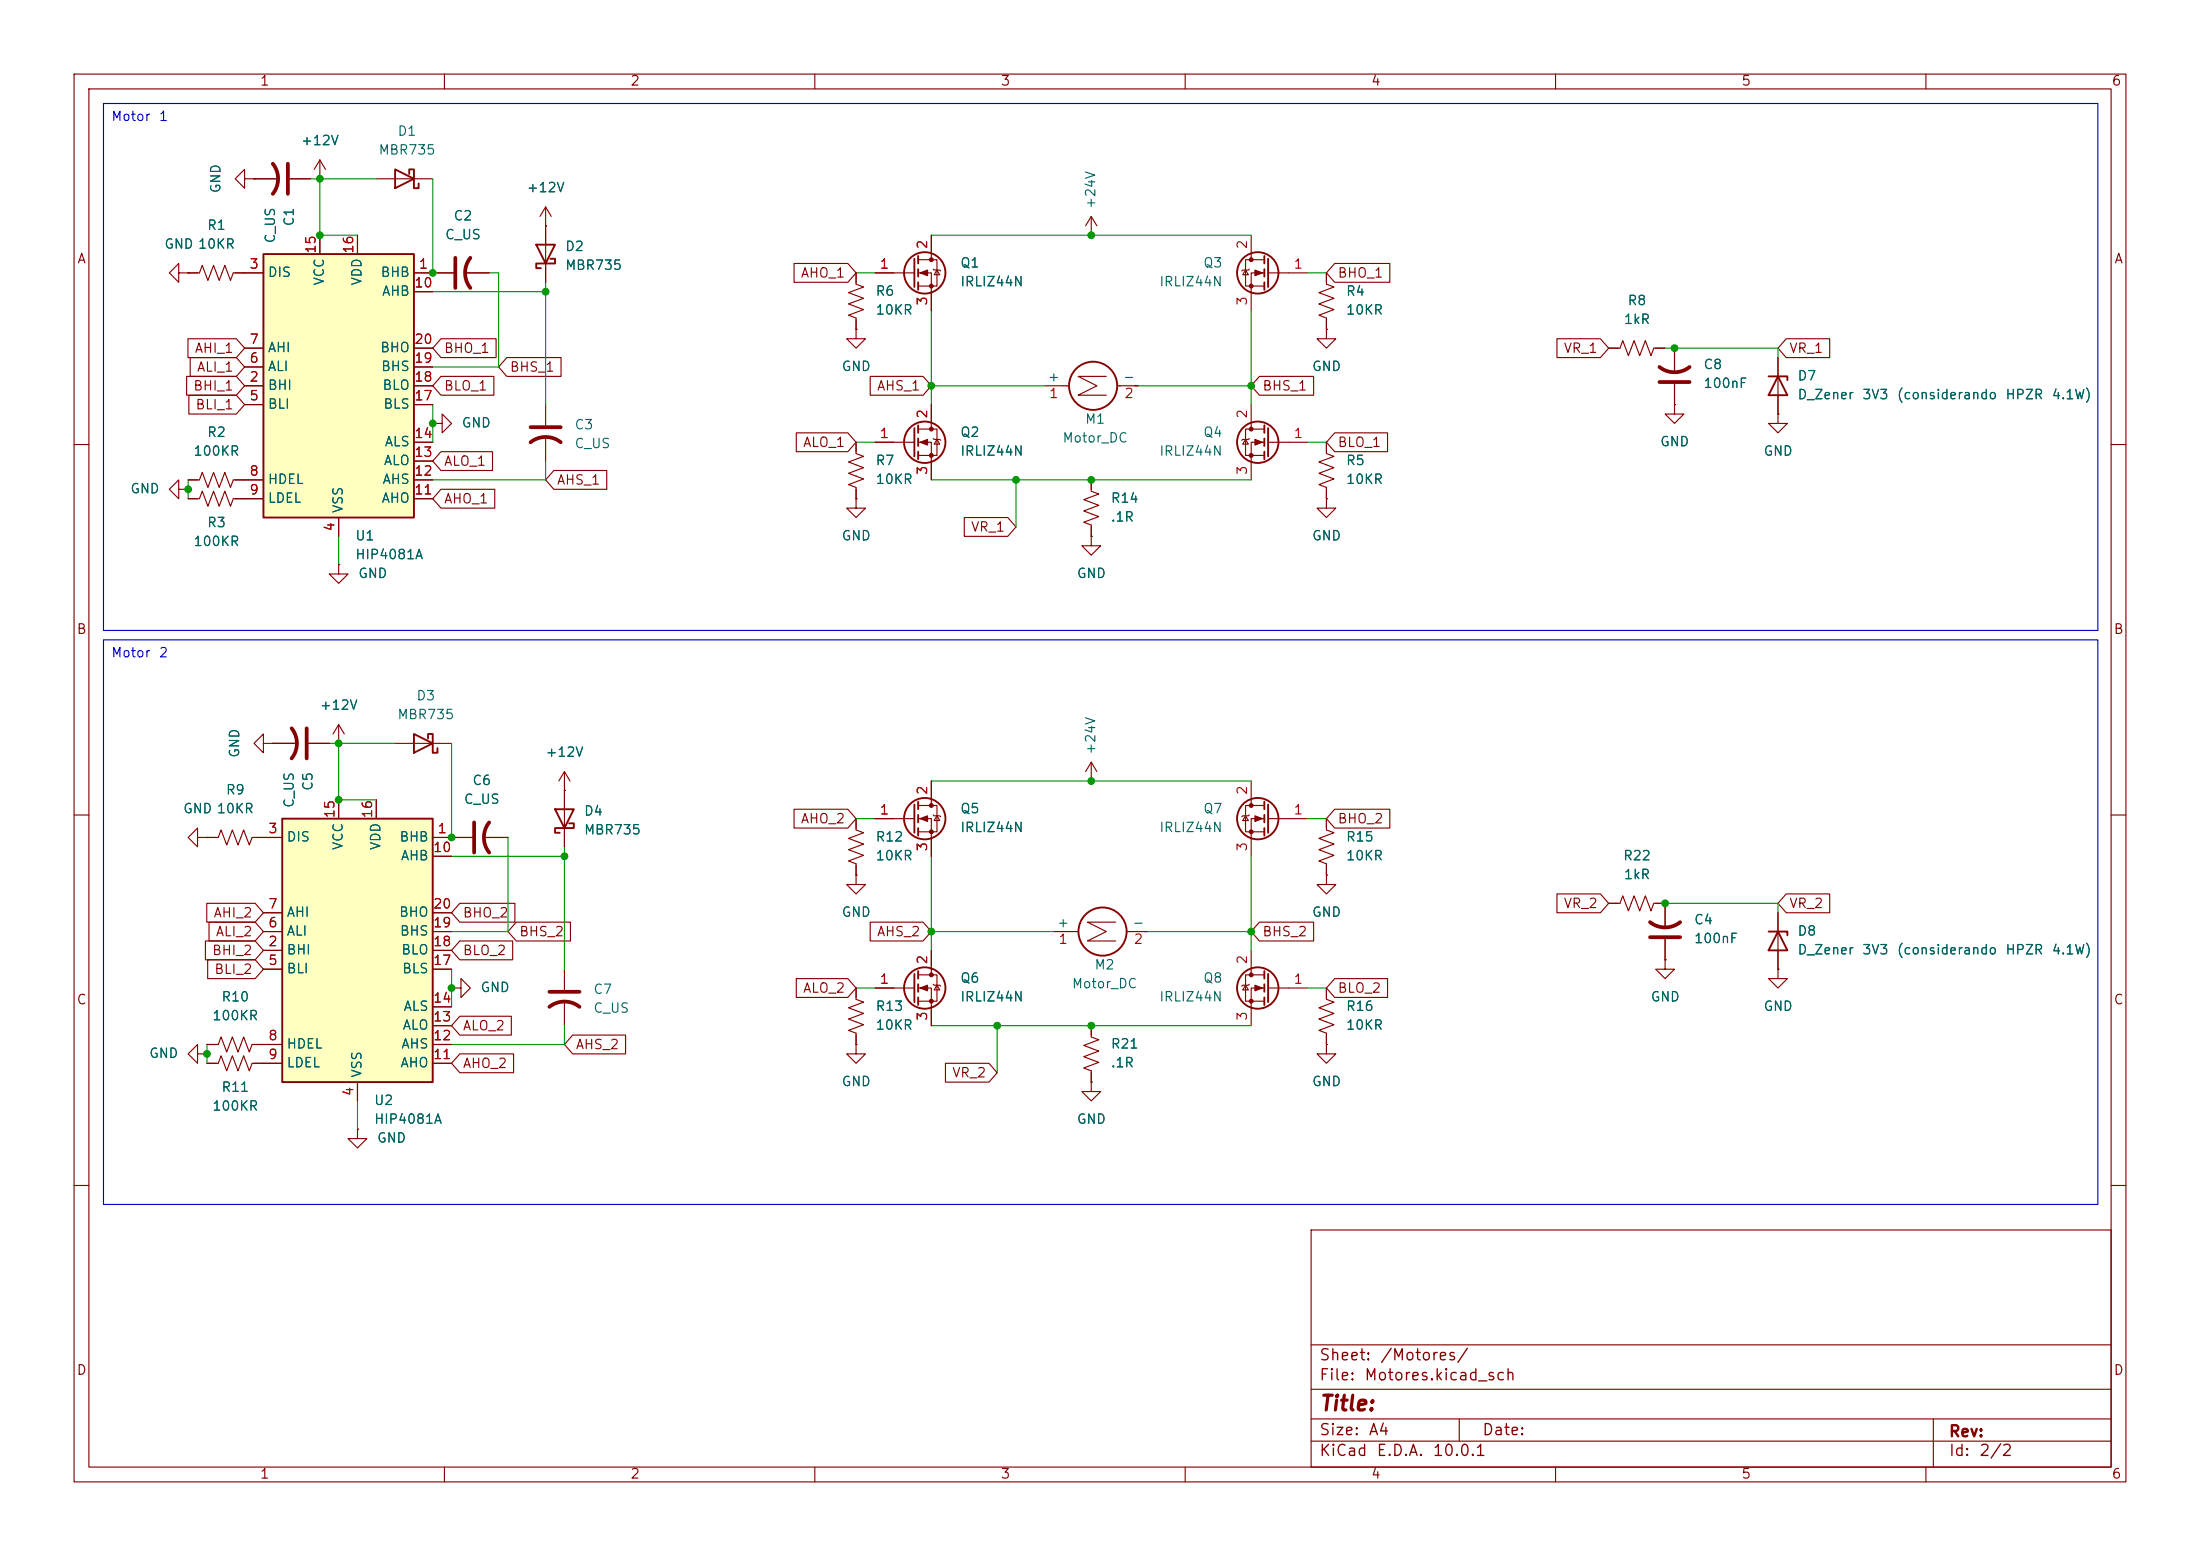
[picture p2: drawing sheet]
<svg xmlns="http://www.w3.org/2000/svg" width="297mm" height="210mm" viewBox="0 0 297 210" stroke-linecap="round" stroke-linejoin="round" font-family="sans-serif">
<g fill="none" stroke="#840000" stroke-width=".15">
<path d="M10 10h277v190h-277zM12 12h273v186h-273zM60 10v2M110 10v2M160 10v2M210 10v2M260 10v2M24.1 36.8v-1.2l-1.2 1.2 1.2 1.3v-1.3h1.3M25.4 36.8h.1M43.2 24.1h.1M43.2 21.6l-.8 1.3M43.2 21.6l.7 1.3"/>
<path d="M43.2 21.6v2.5M50.8 24.1h7.6M118.1 36.8h5.3M124 35.1h2.5v3.5h-2.5M124 36.8h1.7v5.1M125.7 31.8v3.3M126 36.3l.1 .1h.8l.1 .2M126.5 36.4l.4 .7h-.8zM147.3 31.8h.1M147.3 29.2l-.7 1.3M147.3 29.2l.8 1.3M147.3 29.2v2.6"/>
<path d="M168.1 36.4l.4 .7h-.7zM168.7 36.3l-.2 .1h-.7l-.2 .2M168.9 31.8v3.3M170.7 35.1h-2.6v3.5h2.6M170.7 36.8h-1.8v5.1M171.2 36.8h5.3M179.1 36.8v1.6l1 .3-2 .8 2 .8-2 .7 2 .8-2 .7 1 .4v1.6M240 48.3v7.6M10 60h2M24.1 66v-1.2l-1.2 1.2 1.2 1.3v-1.3h1.3M25.4 66h.1M285 60h2"/>
<path d="M45.7 97.8l-.7 1.3M45.7 97.8l.8 1.3M45.7 97.8v2.5M10 110h2M26.7 113v-1.2l-1.3 1.2 1.3 1.3v-1.3h1.2M27.9 113h.1M27.9 113h1.6l.3-1 .8 2 .8-2 .7 2 .8-2 .8 2 .3-1h1.6M35.6 100.3v-1.2l-1.3 1.2 1.3 1.3v-1.3h1.2M36.8 100.3h.1M36.8 100.3h3.3M41.7 100.3h2.7M45.7 100.3h.1"/>
<path d="M61 113h2.8M65.3 113h3.3M76.2 106.7h.1M76.2 104.1v10.2M76.2 104.1l-.8 1.3M76.2 104.1l.8 1.3M115.6 118.1v1.3h1.2l-1.2 1.3-1.3-1.3h1.3M115.6 118.1h.1M115.6 110.5v1.5l1 .4-2 .8 2 .7-2 .8 2 .7-2 .8 1 .4v1.5M147.3 105.4h.1M147.3 102.9v2.5M147.3 102.9l-.7 1.2"/>
<path d="M147.3 102.9l.8 1.2M285 110h2M61 133.4h1.2v-1.3l1.3 1.3-1.3 1.2v-1.2M61 133.4h.1M76.2 130.8v2.8M76.2 135.1v3.3M115.6 133.4v1.5l1 .4-2 .7 2 .8-2 .7 2 .8-2 .8 1 .3v1.6M118.1 133.4h5.3M124 131.6h2.5v3.5h-2.5M124 133.4h1.7v5M125.7 128.3v3.3M126 132.8l.1 .2h.8l.1 .1"/>
<path d="M126.5 133l.4 .6h-.8zM142.2 125.7h3.4M150.6 124.5h-3.8l2.6 1.2-2.6 1.3h3.8M152.1 125.7h2.8M168.1 133l.4 .6h-.7zM168.7 132.8l-.2 .2h-.7l-.2 .1M168.9 128.3v3.3M170.7 131.6h-2.6v3.5h2.6M170.7 133.4h-1.8v5M171.2 133.4h5.3M179.1 133.4v1.5l1 .4-2 .7 2 .8-2 .7 2 .8-2 .8 1 .3v1.6M224.8 129.5v1.3h1.3l-1.3 1.3-1.3-1.3h1.3"/>
<path d="M224.8 129.5h.1M240 130.8v1.3h1.3l-1.3 1.3-1.2-1.3h1.2M240 130.8h.1M240 123.2v7.6M26.7 142.2v-1.2l-1.3 1.2 1.3 1.3v-1.3h1.2M27.9 141h1.6l.3-1 .8 2 .8-2 .7 2 .8-2 .8 2 .3-1h1.6M27.9 142.2h.1M27.9 143.5h1.6l.3-1 .8 2 .8-2 .7 2 .8-2 .8 2 .3-1h1.6M10 160h2M177 166h108v32h-108zM285 160h2M60 198v2"/>
<path d="M110 198v2M160 198v2M177 194.5h108M177 191.5h108M177 187.5h108M177 181.5h108M197 191.5v3M210 198v2M260 198v2M261 191.5v6.5"/>
</g>
<path d="M39.4 98.3a3.3 3.3 0 0 1 0 4.1M41.4 98.3v4.1M64 111v4.1M66 111a3.3 3.3 0 0 0 0 4.1M74.2 135.9a3.3 3.3 0 0 1 4 0M74.2 133.9h4" fill="none" stroke="#840000" stroke-width=".51"/>
<g fill="none" stroke="#840000" stroke-width=".25">
<path d="M53.3 22.9l2.6 1.2-2.6 1.3zM55.2 23.5v-.6h.7v2.5h.6v-.6M123.4 34.9v3.8M124 34.5v1.1M124 36.3v1M124 38.1v1M170.7 34.5v1.1M170.7 36.3v1M170.7 38.1v1M171.2 34.9v3.8M238.8 50.8h2.5v.5M240 50.8l1.3 2.5h-2.5z"/>
<path d="M74.9 109.2h2.6l-1.3 2.6zM76.8 111.1h.7v.7h-2.6v.6h.7M123.4 131.4v3.9M124 131.1v1M124 132.8v1.1M124 134.6v1M170.7 131.1v1M170.7 132.8v1.1M170.7 134.6v1M171.2 131.4v3.9M238.8 125.7h2.5v.5M240 125.7l1.3 2.6h-2.5z"/>
<circle cx="124.8" cy="36.8" r="2.79"/>
<circle cx="169.8" cy="36.8" r="2.79"/>
<circle cx="124.8" cy="133.3" r="2.79"/>
<circle cx="148.8" cy="125.7" r="3.3"/>
<circle cx="169.8" cy="133.3" r="2.79"/>
</g>
<g fill="#840000" stroke="#840000" stroke-width=".15">
<path d="M124.2 36.8l1-.4v.8z"/>
<path d="M169.4 36.4l1 .4-1 .4z"/>
<path d="M124.2 133.4l1-.4v.7z"/>
<path d="M169.4 133l1 .4-1 .3z"/>
<circle cx="125.7" cy="35.1" r=".25"/>
<circle cx="125.7" cy="38.6" r=".25"/>
<circle cx="168.9" cy="35.1" r=".25"/>
<circle cx="168.9" cy="38.6" r=".25"/>
<circle cx="125.7" cy="131.6" r=".25"/>
<circle cx="125.7" cy="135.1" r=".25"/>
<circle cx="168.9" cy="131.6" r=".25"/>
<circle cx="168.9" cy="135.1" r=".25"/>
</g>
<path d="M38.1 110.5h20.3v35.6h-20.3z" fill="#ffffc2"/>
<g fill="none" stroke="#840000" stroke-width=".25">
<path d="M72.4 33h2.5l-1.2 2.6zM74.3 34.9h.6v.7h-2.5v.6h.6M123.4 57.8v3.8M124 57.4v1M124 59.2v1M170.7 57.4v1M170.7 59.2v1M171.2 57.8v3.8M124 61v1M170.7 61v1M55.9 99.1l2.5 1.2-2.5 1.3zM57.8 99.7v-.6h.6v2.5h.7v-.6"/>
<path d="M38.1 110.5h20.3v35.6h-20.3zM123.4 108.6v3.8M124 108.2v1M124 110v1M124 111.8v1M170.7 108.2v1M170.7 110v1M170.7 111.8v1M171.2 108.6v3.8"/>
<circle cx="124.8" cy="59.7" r="2.79"/>
<circle cx="147.6" cy="52.1" r="3.3"/>
<circle cx="169.8" cy="59.7" r="2.79"/>
<circle cx="124.8" cy="110.5" r="2.79"/>
<circle cx="169.8" cy="110.5" r="2.79"/>
</g>
<g fill="none" stroke="#840000" stroke-width=".15">
<path d="M25.4 36.8h1.5l.4-1 .8 2 .7-2 .8 2 .8-2 .7 2 .4-1h1.5M33 24.1v-1.2l-1.3 1.2 1.3 1.3v-1.3h1.3M34.3 24.1h.1M34.3 24.1h3.3M39.1 24.1h2.8M58.4 36.8h2.8M62.7 36.8h3.3M73.7 30.5h.1M73.7 27.9l-.8 1.3M73.7 27.9l.7 1.3M73.7 27.9v10.2M115.6 36.8v1.6l1 .3-2 .8 2 .8-2 .7 2 .8-2 .7 1 .4v1.6"/>
<path d="M73.7 54.6v2.8M73.7 58.9v3.3M115.6 59.7v1.5l1 .4-2 .8 2 .7-2 .8 2 .7-2 .8 1 .4v1.5M115.6 44.5v1.2h1.2l-1.2 1.3-1.3-1.3h1.3M115.6 44.5h.1M118.1 59.7h5.3M124 57.9h2.5v3.6h-2.5M124 59.7h1.7v5.1M125.7 54.6v3.3M126 59.2l.1 .1h.8l.1 .1M126.5 59.3l.4 .6h-.8zM141 52.1h3.3"/>
<path d="M149.4 50.8h-3.9l2.6 1.3-2.6 1.2h3.9M150.8 52.1h2.9M168.1 59.3l.4 .6h-.7zM168.7 59.2l-.2 .1h-.7l-.2 .1M168.9 54.6v3.3M170.7 57.9h-2.6v3.6h2.6M170.7 59.7h-1.8v5.1M171.2 59.7h5.3M179.1 44.5v1.2h1.2l-1.2 1.3-1.3-1.3h1.3M179.1 44.5h.1M179.1 59.7v1.5l1 .4-2 .8 2 .7-2 .8 2 .7-2 .8 1 .4v1.5M217.2 47h1.5l.4-1 .7 2 .8-2 .8 2 .7-2 .8 2 .4-1h1.5"/>
<path d="M226.1 54.6v1.3h1.2l-1.2 1.3-1.3-1.3h1.3M226.1 54.6h.1M226.1 47v3.3M226.1 51.8v2.8M240 55.9v1.3h1.3l-1.3 1.2-1.2-1.2h1.2M240 55.9h.1M25.4 64.8h1.5l.4-1 .8 2 .7-2 .8 2 .8-2 .7 2 .4-1h1.5M25.4 67.3h1.5l.4-1 .8 2 .7-2 .8 2 .8-2 .7 2 .4-1h1.5M45.7 76.2v1.3h1.3l-1.3 1.2-1.3-1.2h1.3M45.7 76.2h.1M115.6 67.3v1.3h1.2l-1.2 1.3-1.3-1.3h1.3M115.6 67.3h.1"/>
<path d="M147.3 64.8v1.5l1 .4-2 .7 2 .8-2 .8 2 .7-2 .8 1 .4v1.5M147.3 72.4v1.3h1.3l-1.3 1.2-1.3-1.2h1.3M147.3 72.4h.1M179.1 67.3v1.3h1.2l-1.2 1.3-1.3-1.3h1.3M179.1 67.3h.1M35.6 113h2.5M45.7 108v2.5M50.8 108v2.5M53.3 100.3h7.7M58.4 113h2.6M58.4 115.6h2.6M118.1 110.5h5.3"/>
<path d="M124 108.7h2.5v3.6h-2.5M124 110.5h1.7v5.1M125.7 105.4v3.3M126 110l.1 .1h.8l.1 .1M126.5 110.1l.4 .6h-.8zM168.1 110.1l.4 .6h-.7zM168.7 110l-.2 .1h-.7l-.2 .1M168.9 105.4v3.3M170.7 108.7h-2.6v3.6h2.6M170.7 110.5h-1.8v5.1M171.2 110.5h5.3M179.1 110.5v1.5l1 .4-2 .8 2 .7-2 .8 2 .7-2 .8 1 .4v1.5"/>
<path d="M179.1 118.1v1.3h1.2l-1.2 1.3-1.3-1.3h1.3M179.1 118.1h.1M35.6 128.3h2.5M35.6 130.8h2.5M35.6 125.7h2.5M35.6 123.2h2.5M58.4 128.3h2.6M58.4 130.8h2.6M58.4 125.7h2.6M58.4 123.2h2.6M58.4 138.4h2.6M58.4 135.9h2.6"/>
<path d="M147.3 138.4v1.6l1 .3-2 .8 2 .8-2 .7 2 .8-2 .7 1 .4v1.6M217.2 121.9h1.5l.4-1 .7 2 .8-2 .8 2 .7-2 .8 2 .4-1h1.5v3.3M224.8 126.7v2.8M35.6 141h2.5M35.6 143.5h2.5M48.3 152.4v1.3h1.2l-1.2 1.2-1.3-1.2h1.3M48.3 152.4h.1M48.3 146.1v2.5M58.4 141h2.6M58.4 143.5h2.6M115.6 141v1.2h1.2l-1.2 1.3-1.3-1.3h1.3M115.6 141h.1"/>
<path d="M147.3 146.1v1.2h1.3l-1.3 1.3-1.3-1.3h1.3M147.3 146.1h.1M179.1 141v1.2h1.2l-1.2 1.3-1.3-1.3h1.3M179.1 141h.1"/>
</g>
<path d="M36.8 22.1a3.3 3.3 0 0 1 0 4.1M38.9 22.1v4.1M61.5 34.8v4.1M63.5 34.8a3.3 3.3 0 0 0 0 4.1M71.6 59.7a3.3 3.3 0 0 1 4.1 0M71.6 57.7h4.1M224 49.5a3.3 3.3 0 0 0 4.1 0M224 51.6h4.1M222.8 124.5a3.3 3.3 0 0 0 4 0M222.8 126.5h4" fill="none" stroke="#840000" stroke-width=".51"/>
<g fill="#840000" stroke="#840000" stroke-width=".15">
<path d="M169.4 110.1l1 .4-1 .4z"/>
<path d="M124.2 110.5l1-.4v.8z"/>
<path d="M169.4 59.3l1 .4-1 .4z"/>
<path d="M124.2 59.7l1-.4v.8z"/>
<circle cx="168.9" cy="108.7" r=".25"/>
<circle cx="168.9" cy="112.3" r=".25"/>
<circle cx="125.7" cy="108.7" r=".25"/>
<circle cx="125.7" cy="112.3" r=".25"/>
<circle cx="168.9" cy="57.9" r=".25"/>
<circle cx="168.9" cy="61.5" r=".25"/>
<circle cx="125.7" cy="57.9" r=".25"/>
<circle cx="125.7" cy="61.5" r=".25"/>
</g>
<path d="M35.6 34.3h20.3v35.6h-20.3z" fill="#ffffc2"/>
<path d="M35.6 34.3h20.3v35.6h-20.3z" fill="none" stroke="#840000" stroke-width=".25"/>
<g fill="none" stroke="#840000" stroke-width=".15">
<path d="M25.4 36.8h.1M25.4 36.8h1.3M31.7 36.8h3.9M34.3 24.1h.1M34.3 24.1h3.3M39.1 24.1h2.8M43.2 24.1h.1M43.2 31.8v2.5M48.3 31.8v2.5M55.9 36.8h5.3M55.9 39.4h2.5M62.7 36.8h3.3"/>
<path d="M73.7 30.5h.1M73.7 30.5v2.5M73.7 35.6v2.5M107.2 35.6h7.3l1.1 1.2-1.1 1.3h-7.3zM115.6 36.8v1.3M118.1 36.8h2.5M125.7 31.8v2.5M125.7 39.4v2.5M179.1 36.8v1.3M180.2 35.6h7.4v2.5h-7.4l-1.1-1.3zM25.2 50.8h6.7l1.1 1.3-1.1 1.2h-6.7zM25.4 45.7h6.5l1.1 1.3-1.1 1.3h-6.5z"/>
<path d="M25.5 53.3h6.4l1.1 1.3-1.1 1.3h-6.4zM25.7 48.3h6.2l1.1 1.2-1.1 1.3h-6.2zM33 52.1h2.6M33 54.6h2.6M33 49.5h2.6M33 47h2.6M55.9 52.1h2.5M55.9 54.6h2.5M55.9 49.5h2.5M55.9 47h2.5M55.9 59.7h2.5M58.4 57.2h1.3v-1.3l1.3 1.3-1.3 1.2v-1.2"/>
<path d="M58.4 57.2h.1M59.5 50.8h7.2v2.5h-7.2l-1.1-1.2zM59.5 45.7h7.5v2.6h-7.5l-1.1-1.3zM68.4 48.3h7.3v2.5h-7.3l-1.1-1.3zM107.5 58.4h7l1.1 1.3-1.1 1.3h-7zM115.6 44.5h.1M115.6 43.2v1.3M115.6 59.7v1.3M117.5 50.8h7.1l1.1 1.3-1.1 1.2h-7.1zM118.1 59.7h2.5M125.7 54.6v2.6M170 50.8h7.3v2.5h-7.3l-1.1-1.2z"/>
<path d="M179.1 44.5h.1M179.1 43.2v1.3M179.1 59.7v1.3M180.2 58.4h7.1v2.6h-7.1l-1.1-1.3zM210.2 45.7h5.9l1.1 1.3-1.1 1.3h-5.9zM217.2 47h1.2M223.5 47h1.3M226.1 54.6h.1M226.1 47v3.3M226.1 51.8v2.8M240 55.9h.1M240 48.3v2.5"/>
<path d="M240 53.3v2.6M241.1 45.7h5.9v2.6h-5.9l-1.1-1.3zM25.4 66h.1M25.4 64.8h1.3M25.4 67.3h1.3M31.7 64.8h3.9M31.7 67.3h3.9M45.7 76.2h.1M45.7 69.9v2.5M55.9 64.8h2.5M55.9 67.3h2.5M55.9 62.2h2.5"/>
<path d="M59.5 61h7v2.5h-7l-1.1-1.3zM59.5 66h7.3v2.6h-7.3l-1.1-1.3zM74.8 63.5h7.1v2.5h-7.1l-1.1-1.2zM115.6 67.3h.1M115.6 66v1.3M125.7 62.2v2.6M130.2 69.8h5.8l1.2 1.3-1.2 1.3h-5.8zM147.3 72.4h.1M147.3 64.8v1.2M147.3 71.1v1.3M179.1 67.3h.1M179.1 66v1.3"/>
<path d="M27.9 113h.1M27.9 113h1.3M34.3 113h3.8M36.8 100.3h.1M36.8 100.3h3.3M41.7 100.3h2.7M45.7 100.3h.1M45.7 108v2.5M50.8 108v2.5M58.4 113h5.4M58.4 115.6h2.6M65.3 113h3.3"/>
<path d="M76.2 106.7h.1M76.2 106.7v2.5M76.2 111.8v2.5M107.2 109.2h7.3l1.1 1.3-1.1 1.3h-7.3zM115.6 118.1h.1M115.6 110.5v1.3M115.6 116.8v1.3M118.1 110.5h2.5M125.7 105.4v2.6M125.7 113v2.6M179.1 118.1h.1M179.1 110.5v1.3"/>
<path d="M179.1 116.8v1.3M180.2 109.2h7.4v2.6h-7.4l-1.1-1.3zM27.7 127h6.7l1.2 1.3-1.2 1.2h-6.7zM27.9 121.9h6.5l1.2 1.3-1.2 1.3h-6.5zM28 129.5h6.4l1.2 1.3-1.2 1.3h-6.4zM28.2 124.5h6.2l1.2 1.2-1.2 1.3h-6.2zM35.6 128.3h2.5M35.6 130.8h2.5M35.6 125.7h2.5M35.6 123.2h2.5M58.4 128.3h2.6M58.4 130.8h2.6"/>
<path d="M58.4 125.7h2.6M58.4 123.2h2.6M58.4 138.4h2.6M58.4 135.9h2.6M61 133.4h.1M62.1 121.9h7.4v2.6h-7.4l-1.1-1.3zM62.1 137.2h6.9v2.5h-6.9l-1.1-1.3zM62.1 127h7.1v2.5h-7.1l-1.1-1.2zM69.7 124.5h7.3v2.5h-7.3l-1.1-1.3zM77.3 139.7h7.2v2.5h-7.2l-1.1-1.2zM107.5 132.1h7l1.1 1.3-1.1 1.2h-7zM115.6 133.4v1.2"/>
<path d="M115.6 139.7v1.3M117.5 124.5h7.1l1.1 1.2-1.1 1.3h-7.1zM118.1 133.4h2.5M125.7 128.3v2.5M125.7 135.9v2.5M147.3 138.4v1.3M170 124.5h7.3v2.5h-7.3l-1.1-1.3zM179.1 133.4v1.2M179.1 139.7v1.3M180.2 132.1h7.1v2.5h-7.1l-1.1-1.2zM210.2 120.6h5.9l1.1 1.3-1.1 1.3h-5.9zM217.2 121.9h1.2"/>
<path d="M223.5 121.9h1.3v3.3M224.8 129.5h.1M224.8 126.7v2.8M240 130.8h.1M240 123.2v2.5M240 128.3v2.5M241.1 120.6h5.9v2.6h-5.9l-1.1-1.3zM27.9 142.2h.1M27.9 141h1.3M27.9 143.5h1.3M34.3 141h3.8M34.3 143.5h3.8"/>
<path d="M48.3 152.4h.1M48.3 146.1v2.5M58.4 141h2.6M58.4 143.5h2.6M62.1 142.2h7.2v2.6h-7.2l-1.1-1.3zM115.6 141h.1M127.6 143.5h5.9l1.1 1.3-1.1 1.3h-5.9zM147.3 146.1h.1M147.3 144.8v1.3M179.1 141h.1"/>
</g>
<g fill="none" stroke="#009600" stroke-width=".15">
<path d="M41.9 24.1h8.9M43.2 24.1v7.7h5.1M58.4 24.1v12.7M58.4 39.4h15.3M66 36.8h1.3v12.7h-8.9M73.7 38.1v16.5M115.6 36.8h2.5M125.7 31.8h43.2M176.5 36.8h2.6M58.4 54.6v5.1M115.6 59.7h2.5M125.7 52.1h15.3"/>
<path d="M125.7 41.9v12.7M153.7 52.1h15.2M168.9 41.9v12.7M176.5 59.7h2.6M224.8 47h15.2v1.3M25.4 64.8v2.5M45.7 72.4v3.8M73.7 62.2v2.6h-15.3M125.7 64.8h43.2M137.2 64.8v6.3M44.4 100.3h8.9M45.7 100.3v7.7h5.1"/>
<path d="M61 100.3v12.7M61 115.6h15.2M68.6 113v12.7h-7.6M76.2 114.3v16.5M115.6 110.5h2.5M125.7 115.6v12.7M125.7 105.4h43.2M168.9 115.6v12.7M176.5 110.5h2.6M61 130.8v5.1M76.2 138.4v2.6h-15.2M115.6 133.4h2.5"/>
<path d="M125.7 125.7h16.5M125.7 138.4h43.2M134.6 138.4v6.4M154.9 125.7h14M176.5 133.4h2.6M224.8 121.9h15.2v1.3M27.9 141v2.5M48.3 148.6v3.8"/>
</g>
<path d="M14 14h269.2v71.1h-269.2zM14 86.4h269.2v76.2h-269.2z" fill="none" stroke="#0000c2" stroke-width=".15"/>
<g fill="#009600" stroke="#009600" stroke-width=".14">
<circle cx="147.3" cy="138.4" r=".46"/>
<circle cx="76.2" cy="115.6" r=".46"/>
<circle cx="134.6" cy="138.4" r=".46"/>
<circle cx="125.7" cy="125.7" r=".46"/>
<circle cx="58.4" cy="57.2" r=".46"/>
<circle cx="58.4" cy="36.8" r=".46"/>
<circle cx="43.2" cy="31.8" r=".46"/>
<circle cx="45.7" cy="100.3" r=".46"/>
<circle cx="43.2" cy="24.1" r=".46"/>
<circle cx="61" cy="113" r=".46"/>
<circle cx="61" cy="133.4" r=".46"/>
<circle cx="45.7" cy="108" r=".46"/>
<circle cx="25.4" cy="66" r=".46"/>
<circle cx="27.9" cy="142.2" r=".46"/>
<circle cx="73.7" cy="39.4" r=".46"/>
<circle cx="137.2" cy="64.8" r=".46"/>
<circle cx="168.9" cy="125.7" r=".46"/>
<circle cx="125.7" cy="52.1" r=".46"/>
<circle cx="168.9" cy="52.1" r=".46"/>
<circle cx="147.3" cy="64.8" r=".46"/>
<circle cx="147.3" cy="31.8" r=".46"/>
<circle cx="226.1" cy="47" r=".46"/>
<circle cx="224.8" cy="121.9" r=".46"/>
<circle cx="147.3" cy="105.4" r=".46"/>
</g>
<text font-size="2" fill="#840000" x="178" y="190.9">Title:</text>
<g font-size="1.5" fill="#840000">
<text x="178" y="184">Sheet:</text>
<text x="186.2" y="184">/Motores/</text>
<text x="178" y="186.7">File:</text>
<text x="184.1" y="186.7">Motores.kicad_sch</text>
<text x="178" y="196.9">KiCad</text>
<text x="178" y="194.1">Size:</text>
<text x="184.7" y="194.1">A4</text>
<text x="185.7" y="196.9">E.D.A.</text>
<text x="193.3" y="196.9">10.0.1</text>
<text x="200" y="194.1">Date:</text>
<text x="263" y="194.3">Rev:</text>
<text x="263" y="196.9">Id:</text>
<text x="267.1" y="196.9">2/2</text>
</g>
<g font-size="1.3" fill="#840000">
<text x="35" y="11.9">1</text>
<text x="85" y="11.9">2</text>
<text x="135" y="11.9">3</text>
<text x="185" y="11.9">4</text>
<text x="235" y="11.9">5</text>
<text x="285" y="11.9">6</text>
<text x="10.3" y="35.9">A</text>
<text x="285.3" y="35.9">A</text>
<text x="108" y="37.8">AHO_1</text>
<text x="180.5" y="37.8">BHO_1</text>
<text x="26.2" y="47.9">AHI_1</text>
<text x="59.8" y="47.9">BHO_1</text>
<text x="211" y="47.9">VR_1</text>
<text x="241.5" y="47.9">VR_1</text>
<text x="26" y="53">BHI_1</text>
<text x="26.5" y="50.5">ALI_1</text>
<text x="59.8" y="53">BLO_1</text>
<text x="68.7" y="50.5">BHS_1</text>
<text x="118.3" y="53">AHS_1</text>
<text x="170.3" y="53">BHS_1</text>
<text x="26.3" y="55.6">BLI_1</text>
<text x="59.8" y="63.2">ALO_1</text>
<text x="75.1" y="65.7">AHS_1</text>
<text x="108.3" y="60.6">ALO_1</text>
<text x="180.5" y="60.6">BLO_1</text>
<text x="59.8" y="68.3">AHO_1</text>
<text x="131" y="72.1">VR_1</text>
<text x="10.3" y="85.9">B</text>
<text x="285.3" y="85.9">B</text>
<text x="108" y="111.4">AHO_2</text>
<text x="180.5" y="111.4">BHO_2</text>
<text x="28.7" y="124.1">AHI_2</text>
<text x="62.4" y="124.1">BHO_2</text>
<text x="211" y="122.9">VR_2</text>
<text x="241.5" y="122.9">VR_2</text>
<text x="28.5" y="129.2">BHI_2</text>
<text x="28.8" y="131.8">BLI_2</text>
<text x="29" y="126.7">ALI_2</text>
<text x="62.4" y="129.2">BLO_2</text>
<text x="70" y="126.7">BHS_2</text>
<text x="118.3" y="126.7">AHS_2</text>
<text x="170.3" y="126.7">BHS_2</text>
<text x="10.3" y="135.9">C</text>
<text x="108.3" y="134.3">ALO_2</text>
<text x="180.5" y="134.3">BLO_2</text>
<text x="285.3" y="135.9">C</text>
<text x="62.4" y="139.4">ALO_2</text>
<text x="77.6" y="141.9">AHS_2</text>
<text x="62.4" y="144.5">AHO_2</text>
<text x="128.5" y="145.7">VR_2</text>
<text x="10.3" y="185.9">D</text>
<text x="285.3" y="185.9">D</text>
<text x="35" y="199.9">1</text>
<text x="85" y="199.9">2</text>
<text x="135" y="199.9">3</text>
<text x="185" y="199.9">4</text>
<text x="235" y="199.9">5</text>
<text x="285" y="199.9">6</text>
</g>
<g font-size="1.3" fill="#0000c2">
<text x="14.9" y="16.6">Motor</text>
<text x="21.4" y="16.6">1</text>
<text x="14.9" y="89">Motor</text>
<text x="21.4" y="89">2</text>
</g>
<g font-size="1.3" fill="#006464">
<text x="40.5" y="19.9">+12V</text>
<text x="51" y="21.2">MBR735</text>
<text x="53.6" y="18.6">D1</text>
<text x="30.1" y="26.2" transform="rotate(-90 30.1 26.2)">GND</text>
<text x="71" y="26.3">+12V</text>
<text x="148.2" y="28.3" transform="rotate(-90 148.2 28.3)">+24V</text>
<text x="22.1" y="33.9">GND 10KR</text>
<text x="27.9" y="31.3">R1</text>
<text x="37.4" y="32.9" transform="rotate(-90 37.4 32.9)">C_US</text>
<text x="40" y="30.6" transform="rotate(-90 40 30.6)">C1</text>
<text x="60" y="32.6">C_US</text>
<text x="61.1" y="30.1">C2</text>
<text x="76.2" y="34.2">D2</text>
<text x="36.1" y="37.7">DIS</text>
<text x="44" y="38.6" transform="rotate(-90 44 38.6)">VCC</text>
<text x="49.1" y="38.6" transform="rotate(-90 49.1 38.6)">VDD</text>
<text x="51.3" y="37.7">BHB</text>
<text x="51.5" y="40.2">AHB</text>
<text x="76.2" y="36.7">MBR735</text>
<text x="118.1" y="40.2">R6</text>
<text x="129.5" y="39">IRLIZ44N</text>
<text x="129.5" y="36.4">Q1</text>
<text x="156.4" y="39">IRLIZ44N</text>
<text x="162.3" y="36.4">Q3</text>
<text x="181.6" y="40.2">R4</text>
<text x="219.6" y="41.5">R8</text>
<text x="36.1" y="47.9">AHI</text>
<text x="51.2" y="47.9">BHO</text>
<text x="118.1" y="42.8">10KR</text>
<text x="181.6" y="42.8">10KR</text>
<text x="219.1" y="44">1kR</text>
<text x="36.1" y="52.9">BHI</text>
<text x="36.1" y="50.4">ALI</text>
<text x="51.4" y="50.4">BHS</text>
<text x="51.5" y="52.9">BLO</text>
<text x="113.5" y="50.4">GND</text>
<text x="141.4" y="51.8">+</text>
<text x="151.5" y="51.8">-</text>
<text x="177" y="50.4">GND</text>
<text x="229.9" y="50.1">C8</text>
<text x="229.9" y="52.7">100nF</text>
<text x="242.6" y="51.7">D7</text>
<text x="27.9" y="59.3">R2</text>
<text x="36.1" y="55.5">BLI</text>
<text x="51.7" y="55.5">BLS</text>
<text x="62.2" y="58">GND</text>
<text x="77.5" y="58.3">C3</text>
<text x="129.5" y="59.3">Q2</text>
<text x="146.4" y="57.5">M1</text>
<text x="162.3" y="59.3">Q4</text>
<text x="242.6" y="54.2">D_Zener</text>
<text x="251.3" y="54.2">3V3</text>
<text x="256" y="54.2">(considerando</text>
<text x="270.6" y="54.2">HPZR</text>
<text x="276.9" y="54.2">4.1W)</text>
<text x="26" y="61.8">100KR</text>
<text x="36.1" y="65.6">HDEL</text>
<text x="51.5" y="65.6">AHS</text>
<text x="51.7" y="63.1">ALO</text>
<text x="51.8" y="60.6">ALS</text>
<text x="77.5" y="60.8">C_US</text>
<text x="118.1" y="63.1">R7</text>
<text x="118.1" y="65.6">10KR</text>
<text x="129.5" y="61.8">IRLIZ44N</text>
<text x="143.3" y="60">Motor_DC</text>
<text x="156.4" y="61.8">IRLIZ44N</text>
<text x="181.6" y="63.1">R5</text>
<text x="181.6" y="65.6">10KR</text>
<text x="224" y="60.6">GND</text>
<text x="238" y="61.8">GND</text>
<text x="17.5" y="66.9">GND</text>
<text x="27.9" y="71.5">R3</text>
<text x="36.1" y="68.2">LDEL</text>
<text x="46.6" y="69.3" transform="rotate(-90 46.6 69.3)">VSS</text>
<text x="51.4" y="68.2">AHO</text>
<text x="149.9" y="70.7">.1R</text>
<text x="149.9" y="68.2">R14</text>
<text x="26" y="74">100KR</text>
<text x="47.9" y="75.8">HIP4081A</text>
<text x="47.9" y="73.3">U1</text>
<text x="113.5" y="73.3">GND</text>
<text x="177" y="73.3">GND</text>
<text x="48.3" y="78.3">GND</text>
<text x="145.3" y="78.3">GND</text>
<text x="56.1" y="94.8">D3</text>
<text x="43.1" y="96.1">+12V</text>
<text x="53.6" y="97.4">MBR735</text>
<text x="148.2" y="102" transform="rotate(-90 148.2 102)">+24V</text>
<text x="30.4" y="107.5">R9</text>
<text x="32.6" y="102.4" transform="rotate(-90 32.6 102.4)">GND</text>
<text x="42.5" y="106.8" transform="rotate(-90 42.5 106.8)">C5</text>
<text x="63.7" y="106.3">C6</text>
<text x="73.6" y="102.5">+12V</text>
<text x="24.6" y="110.1">GND 10KR</text>
<text x="38.6" y="113.9">DIS</text>
<text x="40" y="109.1" transform="rotate(-90 40 109.1)">C_US</text>
<text x="53.8" y="113.9">BHB</text>
<text x="62.5" y="108.8">C_US</text>
<text x="78.7" y="110.4">D4</text>
<text x="78.7" y="112.9">MBR735</text>
<text x="118.1" y="113.9">R12</text>
<text x="129.5" y="112.6">IRLIZ44N</text>
<text x="129.5" y="110.1">Q5</text>
<text x="156.4" y="112.6">IRLIZ44N</text>
<text x="162.3" y="110.1">Q7</text>
<text x="181.6" y="113.9">R15</text>
<text x="46.6" y="114.8" transform="rotate(-90 46.6 114.8)">VCC</text>
<text x="51.7" y="114.8" transform="rotate(-90 51.7 114.8)">VDD</text>
<text x="54" y="116.4">AHB</text>
<text x="118.1" y="116.4">10KR</text>
<text x="181.6" y="116.4">10KR</text>
<text x="219" y="116.4">R22</text>
<text x="219.1" y="119">1kR</text>
<text x="38.6" y="124.1">AHI</text>
<text x="53.8" y="124.1">BHO</text>
<text x="113.5" y="124.1">GND</text>
<text x="142.6" y="125.5">+</text>
<text x="152.8" y="125.5">-</text>
<text x="177" y="124.1">GND</text>
<text x="228.6" y="125.1">C4</text>
<text x="38.6" y="129.1">BHI</text>
<text x="38.6" y="131.7">BLI</text>
<text x="38.6" y="126.6">ALI</text>
<text x="53.9" y="126.6">BHS</text>
<text x="54.1" y="129.1">BLO</text>
<text x="54.2" y="131.7">BLS</text>
<text x="147.7" y="131.2">M2</text>
<text x="228.6" y="127.6">100nF</text>
<text x="242.6" y="126.6">D8</text>
<text x="242.6" y="129.1">D_Zener</text>
<text x="251.3" y="129.1">3V3</text>
<text x="256" y="129.1">(considerando</text>
<text x="270.6" y="129.1">HPZR</text>
<text x="276.9" y="129.1">4.1W)</text>
<text x="29.8" y="135.5">R10</text>
<text x="54.4" y="136.8">ALS</text>
<text x="64.8" y="134.2">GND</text>
<text x="80" y="134.5">C7</text>
<text x="80" y="137">C_US</text>
<text x="118.1" y="136.8">R13</text>
<text x="129.5" y="135.5">IRLIZ44N</text>
<text x="129.5" y="132.9">Q6</text>
<text x="144.6" y="133.7">Motor_DC</text>
<text x="156.4" y="135.5">IRLIZ44N</text>
<text x="162.3" y="132.9">Q8</text>
<text x="181.6" y="136.8">R16</text>
<text x="222.8" y="135.5">GND</text>
<text x="238" y="136.8">GND</text>
<text x="20" y="143.1">GND</text>
<text x="28.6" y="138">100KR</text>
<text x="38.6" y="141.8">HDEL</text>
<text x="54.1" y="141.8">AHS</text>
<text x="54.3" y="139.3">ALO</text>
<text x="118.1" y="139.3">10KR</text>
<text x="149.9" y="141.8">R21</text>
<text x="181.6" y="139.3">10KR</text>
<text x="29.8" y="147.7">R11</text>
<text x="38.6" y="144.4">LDEL</text>
<text x="49.1" y="145.5" transform="rotate(-90 49.1 145.5)">VSS</text>
<text x="50.4" y="149.5">U2</text>
<text x="54" y="144.4">AHO</text>
<text x="113.5" y="146.9">GND</text>
<text x="149.9" y="144.4">.1R</text>
<text x="177" y="146.9">GND</text>
<text x="28.6" y="150.2">100KR</text>
<text x="50.4" y="152">HIP4081A</text>
<text x="50.8" y="154.5">GND</text>
<text x="145.3" y="152">GND</text>
</g>
<g font-size="1.3" fill="#a90000">
<text x="42.9" y="34.3" transform="rotate(-90 42.9 34.3)">15</text>
<text x="48" y="34.3" transform="rotate(-90 48 34.3)">16</text>
<text x="125.5" y="33.7" transform="rotate(-90 125.5 33.7)">2</text>
<text x="168.7" y="33.7" transform="rotate(-90 168.7 33.7)">2</text>
<text x="33.6" y="36.6">3</text>
<text x="55.8" y="39.1">10</text>
<text x="56.4" y="36.6">1</text>
<text x="118.7" y="36.6">1</text>
<text x="125.5" y="41.3" transform="rotate(-90 125.5 41.3)">3</text>
<text x="168.7" y="41.3" transform="rotate(-90 168.7 41.3)">3</text>
<text x="174.6" y="36.6">1</text>
<text x="33.6" y="46.7">7</text>
<text x="55.8" y="46.7">20</text>
<text x="33.6" y="51.8">2</text>
<text x="33.6" y="49.3">6</text>
<text x="55.8" y="51.8">18</text>
<text x="55.8" y="49.3">19</text>
<text x="33.6" y="54.4">5</text>
<text x="55.8" y="59.4">14</text>
<text x="55.8" y="54.4">17</text>
<text x="118.7" y="59.4">1</text>
<text x="125.5" y="56.6" transform="rotate(-90 125.5 56.6)">2</text>
<text x="141.5" y="54.1">1</text>
<text x="151.7" y="54.1">2</text>
<text x="168.7" y="56.6" transform="rotate(-90 168.7 56.6)">2</text>
<text x="174.6" y="59.4">1</text>
<text x="33.6" y="64.5">8</text>
<text x="55.8" y="64.5">12</text>
<text x="55.8" y="62">13</text>
<text x="125.5" y="64.2" transform="rotate(-90 125.5 64.2)">3</text>
<text x="168.7" y="64.2" transform="rotate(-90 168.7 64.2)">3</text>
<text x="33.6" y="67.1">9</text>
<text x="45.5" y="71.8" transform="rotate(-90 45.5 71.8)">4</text>
<text x="55.8" y="67.1">11</text>
<text x="125.5" y="107.4" transform="rotate(-90 125.5 107.4)">2</text>
<text x="168.7" y="107.4" transform="rotate(-90 168.7 107.4)">2</text>
<text x="36.1" y="112.8">3</text>
<text x="45.5" y="110.5" transform="rotate(-90 45.5 110.5)">15</text>
<text x="50.5" y="110.5" transform="rotate(-90 50.5 110.5)">16</text>
<text x="59" y="112.8">1</text>
<text x="118.7" y="110.2">1</text>
<text x="174.6" y="110.2">1</text>
<text x="58.4" y="115.3">10</text>
<text x="125.5" y="115" transform="rotate(-90 125.5 115)">3</text>
<text x="168.7" y="115" transform="rotate(-90 168.7 115)">3</text>
<text x="36.1" y="125.5">6</text>
<text x="36.1" y="122.9">7</text>
<text x="58.4" y="125.5">19</text>
<text x="58.4" y="122.9">20</text>
<text x="36.1" y="128">2</text>
<text x="36.1" y="130.6">5</text>
<text x="58.4" y="130.6">17</text>
<text x="58.4" y="128">18</text>
<text x="125.5" y="130.2" transform="rotate(-90 125.5 130.2)">2</text>
<text x="142.8" y="127.7">1</text>
<text x="153" y="127.7">2</text>
<text x="168.7" y="130.2" transform="rotate(-90 168.7 130.2)">2</text>
<text x="58.4" y="135.6">14</text>
<text x="118.7" y="133.1">1</text>
<text x="125.5" y="137.9" transform="rotate(-90 125.5 137.9)">3</text>
<text x="168.7" y="137.9" transform="rotate(-90 168.7 137.9)">3</text>
<text x="174.6" y="133.1">1</text>
<text x="36.1" y="140.7">8</text>
<text x="36.1" y="143.3">9</text>
<text x="58.4" y="143.3">11</text>
<text x="58.4" y="140.7">12</text>
<text x="58.4" y="138.2">13</text>
<text x="48" y="148" transform="rotate(-90 48 148)">4</text>
</g>
</svg>
